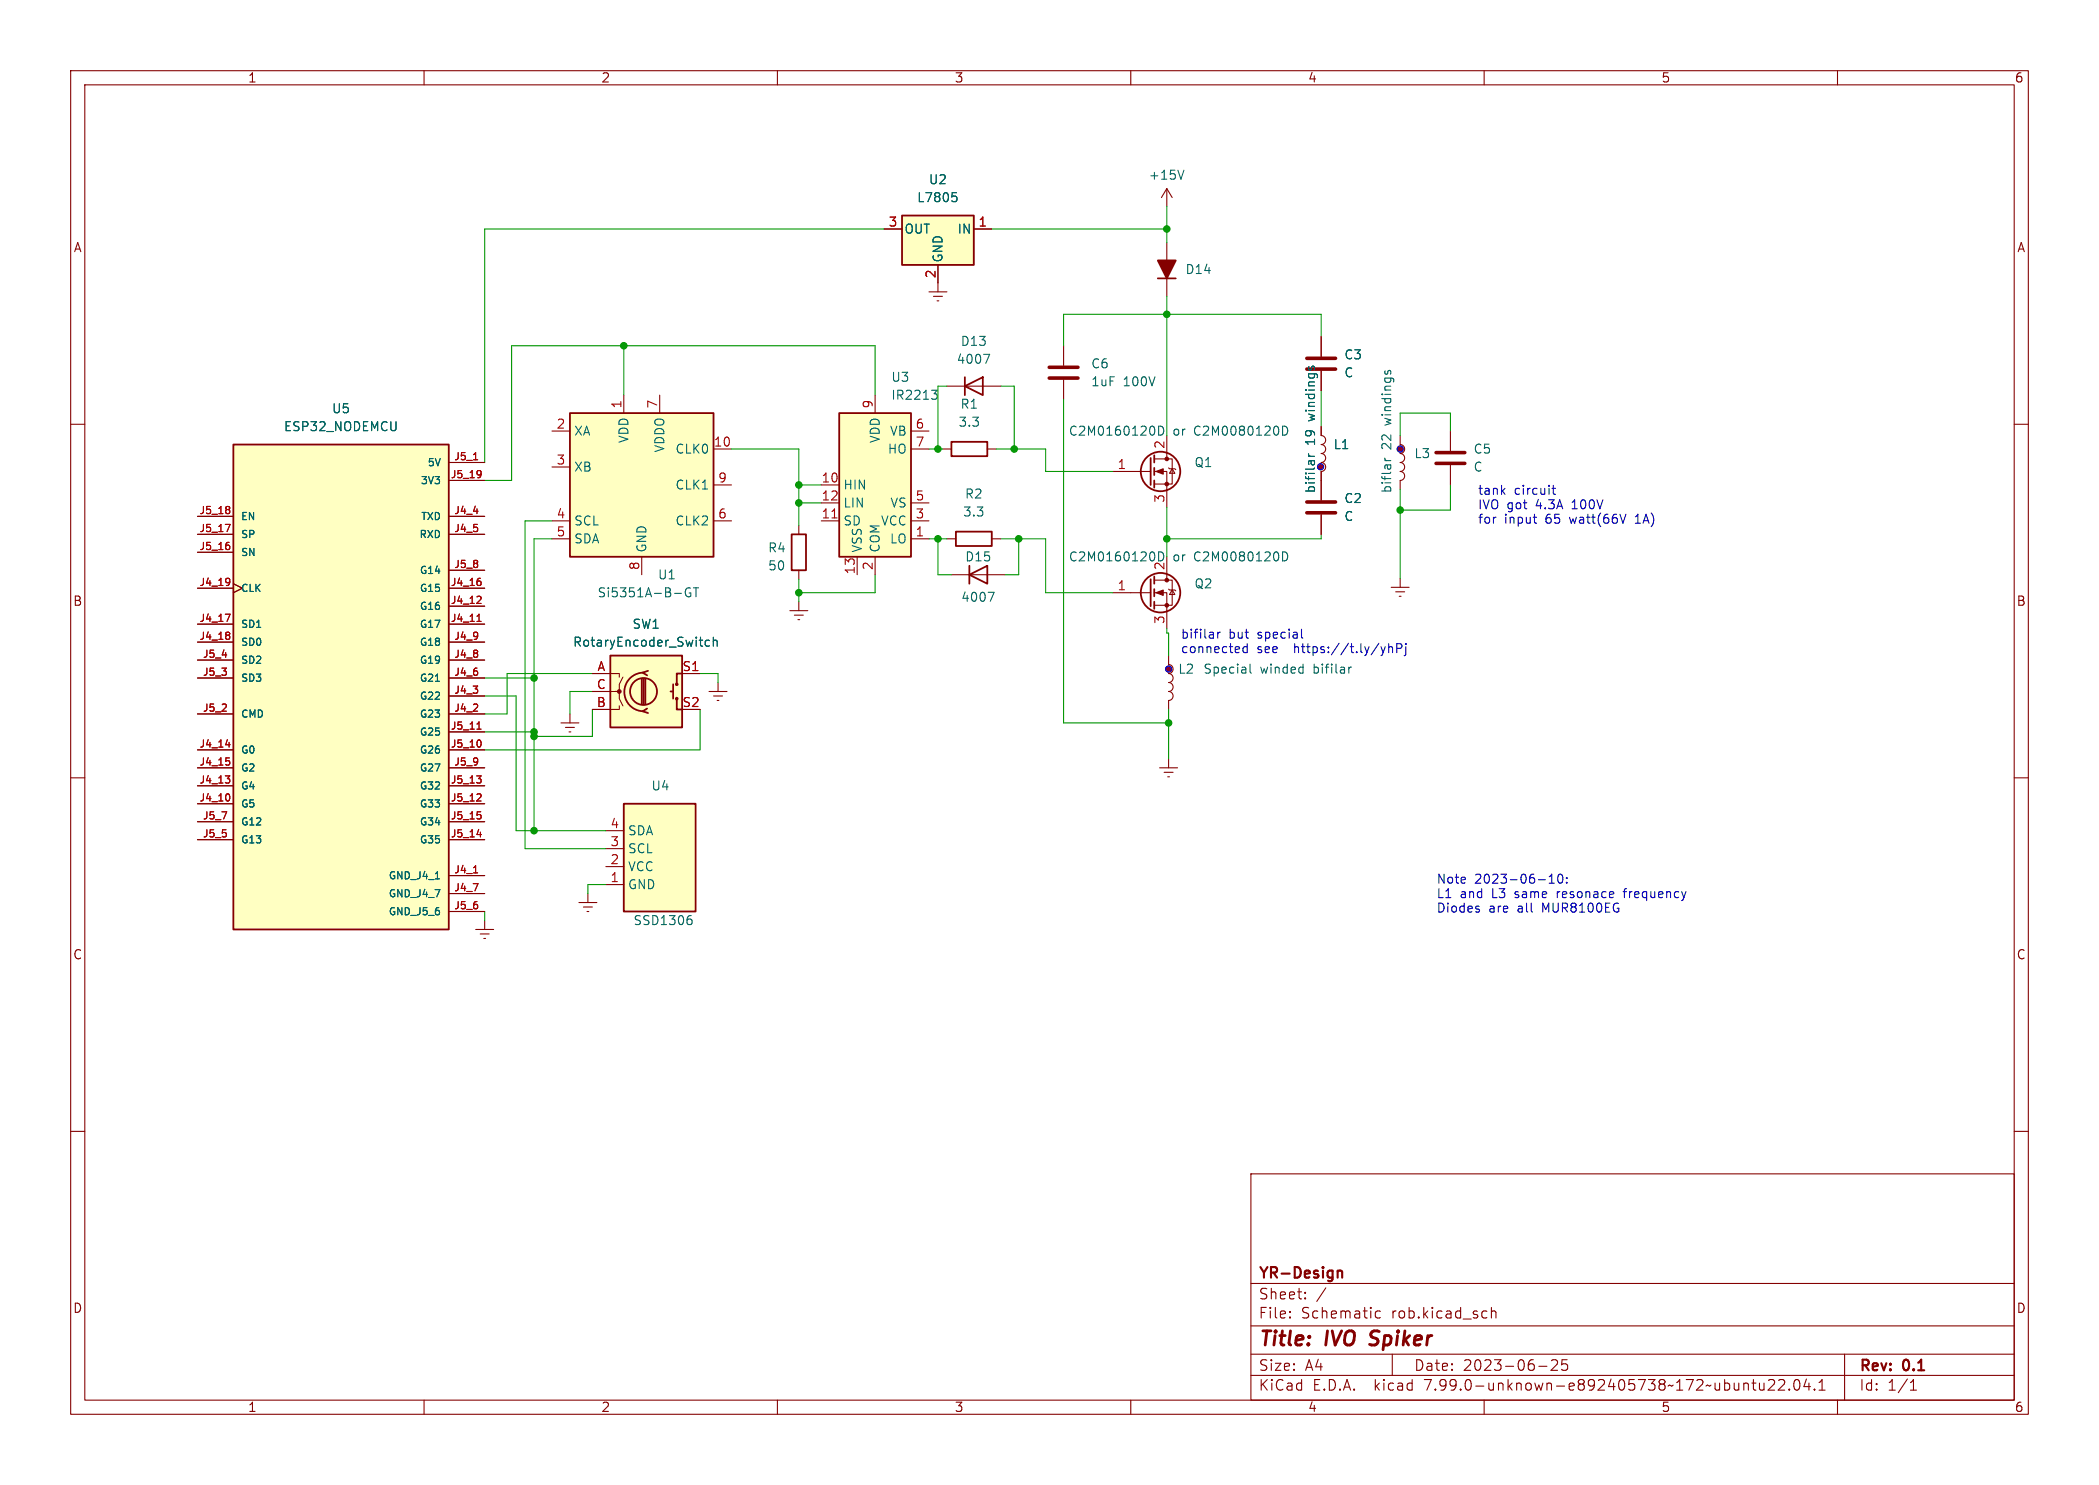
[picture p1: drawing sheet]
<svg xmlns="http://www.w3.org/2000/svg" width="297mm" height="210mm" viewBox="0 0 297 210" stroke-linecap="round" stroke-linejoin="round" font-family="sans-serif">
<g fill="none" stroke="#840000" stroke-width=".15">
<path d="M10 10h277v190h-277zM12 12h273v186h-273zM60 10v2M110 10v2M160 10v2M210 10v2M260 10v2M125.1 32.4h2.5M132.7 37.5v3.8M137.8 32.4h2.5M165.1 26.7v2.5M165.1 34.3v7.6"/>
<path d="M165.1 26.7l-.8 1.2M165.1 26.7l.8 1.2M10 60h2M88.3 55.9v2.5M93.3 55.9v2.5M123.8 55.9v2.5M131.4 41.3h2.6M132.1 41.9h1.2M132.6 42.5h.2M134 54.6h7.6M150.5 48.9v2.8M150.5 53.7v2.8"/>
<path d="M186.9 47.6v2.8M285 60h2M27.9 73h5.1M27.9 75.6h5.1M27.9 78.1h5.1M63.5 73h5.1M63.5 75.6h5.1M63.5 65.4h5.1M63.5 67.9h5.1M78.1 61h2.5M78.1 66h2.5M78.1 73.7h2.5"/>
<path d="M78.1 76.2h2.5M90.8 78.7v2.6M101 63.5h2.5M101 73.7h2.5M101 68.6h2.5M113 74.3v1.3M116.2 73.7h2.5M116.2 68.6h2.5M116.2 71.1h2.5M121.3 78.7v2.6M123.8 78.7v2.6M128.9 63.5h2.5"/>
<path d="M128.9 61h2.5M128.9 73.7h2.5M128.9 76.2h2.5M128.9 71.1h2.5M133.3 63.5h1.3M134 76.2h1.3M139.7 63.5h1.3M140.3 76.2h1.3M157.5 66.7h5.3M163.3 66.7h1.8v5.1M163.3 64.9h2.6v3.6h-2.6M165.1 61.6v3.3"/>
<path d="M165.1 78.7v3.3M165.4 66.2l.1 .1h.7l.2 .1M165.9 66.3l.3 .6h-.7zM186.9 60.3v1.3a.64 .64 0 0 1 .7 .6 .64 .64 0 0 1-.7 .7 .64 .64 0 0 1 .7 .6 .64 .64 0 0 1-.7 .6 .64 .64 0 0 1 .7 .7 .64 .64 0 0 1-.7 .6 .64 .64 0 0 1 .7 .6 .64 .64 0 0 1-.7 .7v4M186.9 72.8v2.8M198.1 61.6v1.3a.64 .64 0 0 1 .7 .6 .64 .64 0 0 1-.7 .6 .64 .64 0 0 1 .7 .7 .64 .64 0 0 1-.7 .6 .64 .64 0 0 1 .7 .6 .64 .64 0 0 1-.7 .7 .64 .64 0 0 1 .7 .6 .64 .64 0 0 1-.7 .6v1.3M205.2 61v2.8M205.2 65.8v2.8M27.9 88.3h5.1M27.9 83.2h5.1M27.9 90.8h5.1M27.9 95.9h5.1"/>
<path d="M27.9 93.3h5.1M33 82.6l1.3 .6-1.3 .6M63.5 98.4h5.1M63.5 88.3h5.1M63.5 85.7h5.1M63.5 83.2h5.1M63.5 90.8h5.1M63.5 95.9h5.1M63.5 93.3h5.1M63.5 80.6h5.1M83.8 95.3h3.8v.5M83.8 97.8h3.8v1l.5 1"/>
<path d="M87.6 99.8v.5h-3.8M88.1 95.8l-.5 1v1h-.5M96.5 95.3h2.6M100.3 97.8h2.6M101 98.4h1.2M101.5 99.1h.2M101.6 96.5v1.3M111.8 86.4h2.5M112.4 87h1.3M112.9 87.6h.3M113 80.6v1.3M113 85.1v1.3"/>
<path d="M134.6 81.3h7.6M157.5 83.8h5.3M163.3 83.8h1.8v5.1M163.3 82h2.6v3.6h-2.6M165.4 83.3l.1 .1h.7l.2 .2M165.4 92.7v1.3a.64 .64 0 0 1 .6 .6 .64 .64 0 0 1-.6 .7 .64 .64 0 0 1 .6 .6 .64 .64 0 0 1-.6 .6 .64 .64 0 0 1 .6 .7 .64 .64 0 0 1-.6 .6 .64 .64 0 0 1 .6 .6 .64 .64 0 0 1-.6 .7v1.2M165.9 83.4l.3 .7h-.7zM196.8 83.1h2.6M197.5 83.7h1.3M198 84.3h.2M198.1 81.8v1.3M10 110h2"/>
<path d="M27.9 113.7h5.1M27.9 111.1h5.1M27.9 106h5.1M27.9 108.6h5.1M27.9 101h5.1M27.9 118.7h5.1M27.9 116.2h5.1M63.5 103.5h5.1M63.5 113.7h5.1M63.5 111.1h5.1M63.5 106h5.1M63.5 108.6h5.1"/>
<path d="M63.5 101h5.1M63.5 118.7h5.1M63.5 116.2h5.1M79.4 102.2h2.5M80 102.9h1.3M80.5 103.5h.3M80.6 101v1.2M85.7 117.5h2.6M164.1 108.6h2.5M164.7 109.2h1.3M165.2 109.9h.3M165.4 107.3v1.3"/>
<path d="M285 110h2M63.5 123.8h5.1M63.5 126.4h5.1M63.5 128.9h5.1M67.3 131.4h2.5M67.9 132.1h1.3M68.5 132.7h.2M68.6 130.2v1.2M81.9 127.6h2.6M82.5 128.3h1.3M83.1 128.9h.2M83.2 126.4v1.2"/>
<path d="M85.7 125.1h2.6M85.7 122.6h2.6M85.7 120h2.6M10 160h2M285 160h2M177 166h108v32h-108zM60 198v2M110 198v2M160 198v2M177 194.5h108M177 191.5h108M177 187.5h108"/>
<path d="M177 181.5h108M182.5 186.3h.1l-.1 .1M182.5 186.3v.1M182.5 185.5v.1M182.5 185.5h.1l-.1 .1M184.7 183.6v.1M184.7 183.6h-.1l.1 .1M184.7 182.8v.1M184.7 182.8h-.1l.1 .1M187.6 182.1l-1.3 2M195.3 185.5l-.4-.1-.3 .3v.4l.1 .2 .2 .1 .4-.1M197 191.5v3"/>
<path d="M210 198v2M211 185.5a.37 .37 0 0 1 .7 .1v.8M211 184.9v1.5M217.7 193.2h1.2M219.5 192.4l.2-.1 .5 .1a.41 .41 0 0 1 .1 .5l-.8 .9h.9M221.7 192.3h-.7v.7l.2-.1h.5l.1 .3-.1 .5-.2 .1h-.3l-.2-.1M249 195.6v.9a.41 .41 0 0 0 .6 0M249.6 195.6v1M250.2 195.2l.3-.1 .5 .1a.41 .41 0 0 1 0 .5l-.8 .9h.9M251.7 195.2l.2-.1 .5 .1a.41 .41 0 0 1 .1 .5l-.9 .9h.9M253.2 196.5v.1M253.2 196.5h-.1l.1 .1"/>
<path d="M254 195.2a.36 .36 0 0 1 .6 .2 .77 .77 0 0 1-.4 1.2 1 1 0 0 1-.2-1.4zM255.6 195l-.4 1.1h1M256 195.6v1M256.7 196.5h.1l-.1 .1M256.7 196.5v.1M257.4 196.6h.8M257.4 195.5l.4-.4v1.5M260 198v2M261 191.5v6.5M270.3 196.6h.9M270.3 195.5l.4-.4v1.5"/>
</g>
<path d="M193.8 190.1l.3 .1M194.1 188.4l-.1 .2v.4" fill="none" stroke="#840000" stroke-width=".4"/>
<path d="M189.3 179.7v1M189.3 179.8a.37 .37 0 0 1 .6 .1v.8" fill="none" stroke="#840000" stroke-width=".3"/>
<g fill="#86002e" stroke="#86002e" stroke-width=".14">
<circle cx="198.1" cy="63.5" r=".43"/>
<circle cx="186.9" cy="66" r=".43"/>
<circle cx="165.4" cy="94.6" r=".43"/>
</g>
<path d="M148.5 53.5h4M148.5 51.9h4M184.9 52.2h4.1M184.9 50.7h4.1M184.9 72.5h4.1M184.9 71h4.1M203.2 65.5h4.1M203.2 64h4.1" fill="none" stroke="#840000" stroke-width=".51"/>
<g fill="none" stroke="#006464" stroke-width=".15">
<path d="M134.7 27.2h.6M134.9 27.7h.3l.2 .3v.3l-.1 .2h-.4M167.5 24.1l-.4 1.2M131.8 55.2h.8l-.4 .5 .3 .1 .1 .4-.2 .3h-.4M139.2 50.1h.8l-.5 1.3M185.2 51.8v.3M185.6 52.1v-.3h.2l.2 .2v.2M196 52.4l-.1 .3M196.4 52.7v-.3h.2l.2 .2v.2M163.9 60.3a.64 .64 0 0 1 .8 .6 .64 .64 0 0 1-.8 .6zM164.4 79.3a.68 .68 0 0 0 .2-.8 .68 .68 0 0 0-.7-.5v1.3M181.5 60.3a.64 .64 0 0 1 .7 .6 .64 .64 0 0 1-.7 .6"/>
<path d="M181.5 78a.64 .64 0 0 1 .7 .7 .64 .64 0 0 1-.7 .6M185.2 64.5h.8M185.2 64.2v.2l.2 .1M195.9 65.1h.9M195.9 64.8l.1 .2 .2 .1M61.6 96.3h.6M97.7 83.2a.62 .62 0 0 0-.8 .4 .62 .62 0 0 0 .5 .8l.3-.1v-.4h-.2M98.1 83.1h.7M98.5 83.1v1.3M100.4 90.6l-.4-.1-.2 .3v.3l.1 .2h.5M100.9 90.7l.2-.2 .3 .1 .1 .8M100.9 90.1v1.3"/>
<path d="M139.8 83.8h.9l-.6 1.2M176.9 93.9v1.1l.2 .2M190.9 94.3v.9M191.2 94.3l-.2 .1-.1 .2M61.6 124.3h.6M97.4 130h.4l.1 .2v.4l-.5 .2M97.6 129.5h.2"/>
</g>
<g fill="#ffffc2" stroke="#ffffc2" stroke-width=".14">
<path d="M86.4 92.7h10.1v10.2h-10.1z"/>
<path d="M33 62.9h30.5v68.5h-30.5z"/>
<path d="M80.6 58.4h20.4v20.3h-20.4z"/>
<path d="M118.7 58.4h10.2v20.3h-10.2z"/>
<path d="M88.3 113.7h10.1v15.2h-10.1z"/>
<path d="M127.6 30.5h10.2v7h-10.2z"/>
</g>
<g fill="none" stroke="#840000" stroke-width=".25">
<path d="M127.6 30.5h10.2v7h-10.2zM163.8 39.4h2.6M80.6 58.4h20.4v20.3h-20.4zM118.7 58.4h10.2v20.3h-10.2zM136.5 54.6l2.6-1.3v2.6zM136.5 53.3v2.6M33 62.9h30.5v68.5h-30.5zM112 75.6h2v5h-2zM134.6 62.5h5.1v2h-5.1zM135.3 75.2h5v2h-5zM162.8 64.8v3.8M163.3 64.4v1"/>
<path d="M163.3 66.2v1M163.3 67.9v1.1M86.4 92.7h10.1v10.2h-10.1zM90.8 96v3.6M91.1 95.1a2.73 2.73 0 0 0-2.8 2.8 2.73 2.73 0 0 0 2.8 2.7M91.1 96v3.6M91.3 96v3.6M91.7 94.9l-.8 .2 .7 .4M94.9 97.8h.3M95.2 96.8v2M95.8 98.8v1.5h.7M96.5 95.3h-.7v1.5"/>
<path d="M137.2 81.3l2.5-1.3v2.6zM137.2 80v2.6M162.8 81.9v3.8M163.3 81.5v1.1M163.3 83.3v1M163.3 85.1v1M88.3 113.7h10.1v15.2h-10.1zM91.6 100.2l-.7 .4 .8 .2"/>
<circle cx="164.2" cy="66.7" r="2.79"/>
<circle cx="91.1" cy="97.8" r="1.9"/>
<circle cx="95.8" cy="96.8" r=".13"/>
<circle cx="95.8" cy="98.8" r=".13"/>
<circle cx="164.2" cy="83.8" r="2.79"/>
</g>
<g fill="#840000" stroke="#840000" stroke-width=".15">
<path d="M163.6 66.7l1-.4v.8z"/>
<path d="M163.6 83.8l1-.4v.8z"/>
<circle cx="87.6" cy="97.8" r=".25"/>
<circle cx="165.1" cy="68.5" r=".25"/>
<circle cx="165.1" cy="64.9" r=".25"/>
<circle cx="165.1" cy="85.6" r=".25"/>
<circle cx="165.1" cy="82" r=".25"/>
</g>
<g fill="none" stroke="#a90000" stroke-width=".15">
<path d="M31.9 74.2h.7l-.5 1M32.4 71.7l.1 .1-.1 .2M32.4 72.1l.1 .2-.1 .3M32.4 77.1l.1 .2-.1 .4M67 65h.6M68 66.6a.86 .86 0 0 1-.1 .9M68.1 67l-.1 .1M117.7 73.2h.7M31.9 86.9h.7l-.5 1M32.4 81.8l.1 .1a.86 .86 0 0 1-.1 .8M32.4 89.5l.1 .1-.1 .2M32.4 89.9l.1 .1-.1 .4"/>
<path d="M32.5 82.2l-.1 .2M67.5 87.9h.6M67.7 87l.1-.1v1M67.9 84.3l.2 .2-.1 .3-.6 .5h.7M68 82.2l.1 .2-.1 .4M31.9 109.7h.6l-.3 .4M31.9 105.3h.7M32 107.2h.5M32.4 112.4l.1 .2-.1 .6M32.4 107.6l.1 .2-.1 .4M32.4 110.2l.1 .1-.1 .4M67.4 109.7h.7l-.4 .4"/>
<path d="M67.5 103.1h.6M67.5 118h.6M67.5 114.8h.5M67.7 102.2l.1-.1v1M67.9 112.3l.2 .2-.1 .2-.6 .6h.7M68 104.7l.1 .3-.1 .6M68 110.2l.1 .1-.1 .4M68 115.2l.1 .2-.1 .4M67 123.4h.6"/>
</g>
<path d="M163.8 36.8h2.6l-1.3 2.6z" fill="#840000" stroke="#840000" stroke-width=".25"/>
<g fill="none" stroke="#0000c2" stroke-width=".15">
<path d="M216.9 73.1h.5M217.2 73.9l.2 .1M219.6 69.1h.5M219.8 68.6v1.1v.1l.3 .1M230.1 72.7l-.5 1.3M231.4 74h.7M231.5 73l-.1 .1M172.3 89.4v.9M172.7 89.4l-.3 .1-.1 .1M176.5 91v1.3M176.5 91.5l-.4-.1-.2 .3v.4l.1 .1h.5M184.2 89v1.1l.1 .2"/>
<path d="M195.4 91.4l.3 .9M195.7 92.3l-.1 .3-.2 .1M196 91.4l-.3 .9M196.5 91.6l.2-.2 .3 .1v.8M196.5 91v1.3M197.6 91.7l.7-.1 .1-.2-.1-.3-.2-.1h-.5v1.3M198.9 91v.1M198.9 91.4v1.1l-.2 .2M209.2 128.6l.1 .1-.1 .3M209.2 128.1l.1 .1M219.2 124.9h.7M219.2 124l.4-.4v1.3"/>
<path d="M220.6 123.7l.1-.1a.69 .69 0 0 1 .3 1.2l-.2 .1a.69 .69 0 0 1-.3-1.2zM221.7 124.8v.1M221.7 124.1v.1M229.7 126.1h.5M229.9 125.7l-.1 1.2"/>
<circle cx="186.9" cy="66" r=".43"/>
<circle cx="198.1" cy="63.5" r=".43"/>
<circle cx="165.4" cy="94.6" r=".43"/>
</g>
<g fill="none" stroke="#009600" stroke-width=".15">
<path d="M125.1 32.4h-56.5v33M140.3 32.4h24.8M165.1 29.2v5.1M88.3 48.9v7M123.8 55.9v-7h-51.4v19h-3.8M134 54.6h-1.3v8.9M141.6 54.6h1.9v8.9M150.5 56.5v45.7h14.9M165.1 41.9v19.7M186.9 47.6v-3.1h-36.4v4.4M186.9 55.2v5.1M78.1 76.2h-2.5v41.3"/>
<path d="M78.1 73.7h-3.8v46.3h11.4M103.5 63.5h9.5v10.8M113 71.1h3.2M113 68.6h3.2M131.4 76.2h2.6M131.4 63.5h1.9M132.7 76.2v5.1h1.9M141 63.5h7v3.2h9.5M141.6 76.2h6.4v7.6h9.5M144.1 76.2v5.1h-1.9M165.1 71.8v6.9M186.9 75.6v.6h-21.8"/>
<path d="M198.1 69.2v12.6M205.2 61v-2.6h-7.1v3.2M205.2 68.6v3.5h-7.1M68.6 98.4h4.4v19.1h12.7M68.6 95.9h7M83.8 95.3h-12v5.7h-3.2M83.8 97.8h-3.2v3.2M99.1 95.3h2.5v1.2M113 81.9v3.2M123.8 81.3v2.5h-10.8M165.1 88.9v.6h.3v3.2M68.6 103.5h7"/>
<path d="M83.8 100.3v3.8h-8.2M99.1 100.3v5.7h-30.5M165.4 100.3v7M68.6 128.9v1.3M85.7 125.1h-2.5v1.3"/>
</g>
<g fill="#009600" stroke="#009600" stroke-width=".15">
<circle cx="198.1" cy="72.1" r=".46"/>
<circle cx="165.4" cy="102.2" r=".46"/>
<circle cx="75.6" cy="103.5" r=".46"/>
<circle cx="75.6" cy="95.9" r=".46"/>
<circle cx="75.6" cy="104.1" r=".46"/>
<circle cx="75.6" cy="117.5" r=".46"/>
<circle cx="113" cy="71.1" r=".46"/>
<circle cx="113" cy="83.8" r=".46"/>
<circle cx="113" cy="68.6" r=".46"/>
<circle cx="88.3" cy="48.9" r=".46"/>
<circle cx="132.7" cy="76.2" r=".46"/>
<circle cx="143.5" cy="63.5" r=".46"/>
<circle cx="132.7" cy="63.5" r=".46"/>
<circle cx="165.1" cy="76.2" r=".46"/>
<circle cx="144.1" cy="76.2" r=".46"/>
<circle cx="165.1" cy="32.4" r=".46"/>
<circle cx="165.1" cy="44.5" r=".46"/>
</g>
<g font-size="2.8" fill="#840000">
<text x="178" y="190.9">Title:</text>
<text x="187.7" y="190.9">IVO</text>
<text x="194.7" y="190.9">Spiker</text>
</g>
<g font-size="2.1" fill="#840000">
<text x="178" y="184">Sheet:</text>
<text x="178" y="181.2">YR-Design</text>
<text x="178" y="186.7">File:</text>
<text x="184.1" y="186.7">Schematic</text>
<text x="197" y="186.7">rob.kicad_sch</text>
<text x="178" y="196.9">KiCad</text>
<text x="178" y="194.1">Size:</text>
<text x="184.7" y="194.1">A4</text>
<text x="185.7" y="196.9">E.D.A.</text>
<text x="194.6" y="196.9">kicad</text>
<text x="200" y="194.1">Date:</text>
<text x="201.8" y="196.9">7.99.0-unknown-e892405738~172~ubuntu22.04.1</text>
<text x="207" y="194.1">2023-06-25</text>
<text x="263" y="194.3">Rev:</text>
<text x="263" y="196.9">Id:</text>
<text x="267.1" y="196.9">1/1</text>
<text x="269.4" y="194.3">0.1</text>
</g>
<g font-size="1.8" fill="#840000">
<text x="35" y="11.9">1</text>
<text x="85" y="11.9">2</text>
<text x="135" y="11.9">3</text>
<text x="185" y="11.9">4</text>
<text x="235" y="11.9">5</text>
<text x="285" y="11.9">6</text>
<text x="10.3" y="35.9">A</text>
<text x="285.3" y="35.9">A</text>
<text x="10.3" y="85.9">B</text>
<text x="285.3" y="85.9">B</text>
<text x="10.3" y="135.9">C</text>
<text x="285.3" y="135.9">C</text>
<text x="10.3" y="185.9">D</text>
<text x="285.3" y="185.9">D</text>
<text x="35" y="199.9">1</text>
<text x="85" y="199.9">2</text>
<text x="135" y="199.9">3</text>
<text x="185" y="199.9">4</text>
<text x="235" y="199.9">5</text>
<text x="285" y="199.9">6</text>
</g>
<g font-size="1.8" fill="#006464">
<text x="129.7" y="28.8">L7805</text>
<text x="131.3" y="26.3">U2</text>
<text x="162.5" y="25.6">+15V</text>
<text x="127.9" y="33.2">OUT</text>
<text x="135.4" y="33.2">IN</text>
<text x="133.6" y="37.2" transform="rotate(-90 133.6 37.2)">GND</text>
<text x="167.6" y="39">D14</text>
<text x="135.3" y="51.7">4007</text>
<text x="135.8" y="49.1">D13</text>
<text x="154.3" y="52.3">C6</text>
<text x="190.1" y="51">C3</text>
<text x="190.1" y="53.6">C</text>
<text x="46.9" y="58.6">U5</text>
<text x="126" y="54.2">U3</text>
<text x="126" y="56.7">IR2213</text>
<text x="135.8" y="58">R1</text>
<text x="154.3" y="54.8">1uF</text>
<text x="158.9" y="54.8">100V</text>
<text x="186.3" y="59.4" transform="rotate(-90 186.3 59.4)">windings</text>
<text x="197.1" y="60" transform="rotate(-90 197.1 60)">windings</text>
<text x="40.1" y="61.2">ESP32_NODEMCU</text>
<text x="81.2" y="61.8">XA</text>
<text x="89.1" y="62.8" transform="rotate(-90 89.1 62.8)">VDD</text>
<text x="94.2" y="64.1" transform="rotate(-90 94.2 64.1)">VDDO</text>
<text x="95.5" y="64.4">CLK0</text>
<text x="124.7" y="62.8" transform="rotate(-90 124.7 62.8)">VDD</text>
<text x="125.5" y="64.4">HO</text>
<text x="125.8" y="61.8">VB</text>
<text x="135.5" y="60.6">3.3</text>
<text x="151.1" y="61.8">C2M0160120D</text>
<text x="166" y="61.8">or</text>
<text x="169.1" y="61.8">C2M0080120D</text>
<text x="186.3" y="63" transform="rotate(-90 186.3 63)">19</text>
<text x="188.6" y="63.7">L1</text>
<text x="197.1" y="63.6" transform="rotate(-90 197.1 63.6)">22</text>
<text x="200" y="65">L3</text>
<text x="208.4" y="64.4">C5</text>
<text x="81.2" y="66.9">XB</text>
<text x="95.5" y="69.4">CLK1</text>
<text x="119.3" y="69.4">HIN</text>
<text x="119.3" y="72">LIN</text>
<text x="125.9" y="72">VS</text>
<text x="136.5" y="70.7">R2</text>
<text x="168.9" y="66.3">Q1</text>
<text x="186.3" y="69.8" transform="rotate(-90 186.3 69.8)">bifilar</text>
<text x="190.1" y="71.3">C2</text>
<text x="197.1" y="69.8" transform="rotate(-90 197.1 69.8)">biflar</text>
<text x="208.4" y="66.9">C</text>
<text x="81.2" y="74.5">SCL</text>
<text x="81.2" y="77.1">SDA</text>
<text x="95.5" y="74.5">CLK2</text>
<text x="119.3" y="74.5">SD</text>
<text x="124.6" y="74.5">VCC</text>
<text x="125.8" y="77.1">LO</text>
<text x="136.2" y="73.3">3.3</text>
<text x="190.1" y="73.9">C</text>
<text x="91.7" y="78.2" transform="rotate(-90 91.7 78.2)">GND</text>
<text x="93" y="82.1">U1</text>
<text x="108.6" y="78.3">R4</text>
<text x="108.6" y="80.9">50</text>
<text x="122.1" y="78.2" transform="rotate(-90 122.1 78.2)">VSS</text>
<text x="124.7" y="78.2" transform="rotate(-90 124.7 78.2)">COM</text>
<text x="136.5" y="79.6">D15</text>
<text x="151.1" y="79.6">C2M0160120D</text>
<text x="164.8" y="80.7" transform="rotate(-90 164.8 80.7)">2</text>
<text x="166" y="79.6">or</text>
<text x="168.9" y="83.4">Q2</text>
<text x="169.1" y="79.6">C2M0080120D</text>
<text x="84.5" y="84.7">Si5351A-B-GT</text>
<text x="89.4" y="89.1">SW1</text>
<text x="135.9" y="85.3">4007</text>
<text x="81" y="91.7">RotaryEncoder_Switch</text>
<text x="166.6" y="95.5">L2</text>
<text x="170.2" y="95.5">Special</text>
<text x="178.3" y="95.5">winded</text>
<text x="186" y="95.5">bifilar</text>
<text x="92.1" y="112">U4</text>
<text x="88.8" y="118.3">SDA</text>
<text x="88.8" y="126">GND</text>
<text x="88.8" y="123.4">VCC</text>
<text x="88.8" y="120.9">SCL</text>
<text x="89.5" y="131">SSD1306</text>
</g>
<g font-size="1.8" fill="#a90000">
<text x="125.7" y="32.1">3</text>
<text x="138.4" y="32.1">1</text>
<text x="132.5" y="39.4" transform="rotate(-90 132.5 39.4)">2</text>
<text x="88" y="57.9" transform="rotate(-90 88 57.9)">1</text>
<text x="93.1" y="57.9" transform="rotate(-90 93.1 57.9)">7</text>
<text x="123.6" y="57.9" transform="rotate(-90 123.6 57.9)">9</text>
<text x="78.7" y="60.7">2</text>
<text x="78.7" y="65.8">3</text>
<text x="100.9" y="63.2">10</text>
<text x="129.5" y="60.7">6</text>
<text x="129.5" y="63.2">7</text>
<text x="164.8" y="63.6" transform="rotate(-90 164.8 63.6)">2</text>
<text x="101.5" y="68.3">9</text>
<text x="116.2" y="68.3">10</text>
<text x="116.2" y="70.9">12</text>
<text x="129.5" y="70.9">5</text>
<text x="158" y="66.4">1</text>
<text x="164.8" y="71.2" transform="rotate(-90 164.8 71.2)">3</text>
<text x="78.7" y="73.4">4</text>
<text x="78.7" y="75.9">5</text>
<text x="101.5" y="73.4">6</text>
<text x="116.2" y="73.4">11</text>
<text x="129.5" y="75.9">1</text>
<text x="129.5" y="73.4">3</text>
<text x="90.6" y="80.7" transform="rotate(-90 90.6 80.7)">8</text>
<text x="121" y="81.3" transform="rotate(-90 121 81.3)">13</text>
<text x="123.6" y="80.7" transform="rotate(-90 123.6 80.7)">2</text>
<text x="158" y="83.6">1</text>
<text x="164.8" y="88.3" transform="rotate(-90 164.8 88.3)">3</text>
<text x="84.4" y="95">A</text>
<text x="96.5" y="95">S1</text>
<text x="84.4" y="100.1">B</text>
<text x="84.4" y="97.5">C</text>
<text x="96.5" y="100.1">S2</text>
<text x="86.3" y="119.8">3</text>
<text x="86.3" y="117.2">4</text>
<text x="86.3" y="124.8">1</text>
<text x="86.3" y="122.3">2</text>
</g>
<g font-size="1.8" fill="#0000c2">
<text x="209" y="70.1">tank</text>
<text x="214.3" y="70.1">circuit</text>
<text x="209" y="72.1">IVO got</text>
<text x="209" y="74.2">for</text>
<text x="212.9" y="74.2">input</text>
<text x="217.4" y="72.1">4.3A</text>
<text x="218.8" y="74.2">65</text>
<text x="222.4" y="74.2">watt(66V</text>
<text x="222.7" y="72.1">100V</text>
<text x="231.9" y="74.2">1A)</text>
<text x="167" y="90.4">bifilar</text>
<text x="167" y="92.5">connected</text>
<text x="173.9" y="90.4">but</text>
<text x="177.9" y="92.5">see</text>
<text x="178.1" y="90.4">special</text>
<text x="183.4" y="92.5">https://t.ly/yhPj</text>
<text x="203.2" y="125.1">Note</text>
<text x="208.7" y="125.1">2023-06-10:</text>
<text x="203.2" y="127.1">L1</text>
<text x="203.2" y="129.2">Diodes</text>
<text x="206.6" y="127.1">and</text>
<text x="210.7" y="129.2">are</text>
<text x="211.2" y="127.1">L3</text>
<text x="214.6" y="127.1">same</text>
<text x="214.9" y="129.2">all</text>
<text x="218.5" y="129.2">MUR8100EG</text>
<text x="220.8" y="127.1">resonace</text>
<text x="230.5" y="127.1">frequency</text>
</g>
<g font-size="1.4" fill="#a90000">
<text x="64.2" y="65.2">J5_1</text>
<text x="63.7" y="67.7">J5_19</text>
<text x="28.1" y="77.9">J5_16</text>
<text x="28.1" y="75.3">J5_17</text>
<text x="28.1" y="72.8">J5_18</text>
<text x="64.2" y="72.8">J4_4</text>
<text x="64.2" y="75.3">J4_5</text>
<text x="28.1" y="82.9">J4_19</text>
<text x="63.7" y="82.9">J4_16</text>
<text x="64.2" y="80.4">J5_8</text>
<text x="28.1" y="88">J4_17</text>
<text x="63.7" y="88">J4_11</text>
<text x="63.7" y="85.5">J4_12</text>
<text x="28.1" y="90.6">J4_18</text>
<text x="28.6" y="95.6">J5_3</text>
<text x="28.6" y="93.1">J5_4</text>
<text x="64.2" y="95.6">J4_6</text>
<text x="64.2" y="93.1">J4_8</text>
<text x="64.2" y="90.6">J4_9</text>
<text x="28.6" y="100.7">J5_2</text>
<text x="64.2" y="100.7">J4_2</text>
<text x="64.2" y="98.2">J4_3</text>
<text x="28.1" y="105.8">J4_14</text>
<text x="63.7" y="105.8">J5_10</text>
<text x="63.7" y="103.3">J5_11</text>
<text x="28.1" y="113.4">J4_10</text>
<text x="28.1" y="110.9">J4_13</text>
<text x="28.1" y="108.3">J4_15</text>
<text x="63.7" y="113.4">J5_12</text>
<text x="63.7" y="110.9">J5_13</text>
<text x="64.2" y="108.3">J5_9</text>
<text x="28.6" y="118.5">J5_5</text>
<text x="28.6" y="116">J5_7</text>
<text x="63.7" y="118.5">J5_14</text>
<text x="63.7" y="116">J5_15</text>
<text x="64.2" y="123.6">J4_1</text>
<text x="64.2" y="126.1">J4_7</text>
<text x="64.2" y="128.7">J5_6</text>
</g>
<g font-size="1.4" fill="#006464">
<text x="59.4" y="68.7">3V3</text>
<text x="60.4" y="66.1">5V</text>
<text x="34" y="76.3">SP</text>
<text x="34" y="73.8">EN</text>
<text x="59.2" y="76.3">RXD</text>
<text x="59.5" y="73.8">TXD</text>
<text x="34" y="83.9">CLK</text>
<text x="34" y="78.8">SN</text>
<text x="59.3" y="83.9">G15</text>
<text x="59.3" y="81.4">G14</text>
<text x="34" y="89">SD1</text>
<text x="59.3" y="89">G17</text>
<text x="59.3" y="86.5">G16</text>
<text x="34" y="91.5">SD0</text>
<text x="34" y="94.1">SD2</text>
<text x="59.3" y="94.1">G19</text>
<text x="59.3" y="91.5">G18</text>
<text x="34" y="101.7">CMD</text>
<text x="34" y="96.6">SD3</text>
<text x="59.3" y="101.7">G23</text>
<text x="59.3" y="99.2">G22</text>
<text x="59.3" y="96.6">G21</text>
<text x="34" y="106.8">G0</text>
<text x="59.3" y="106.8">G26</text>
<text x="59.3" y="104.2">G25</text>
<text x="34" y="111.9">G4</text>
<text x="34" y="109.3">G2</text>
<text x="59.3" y="111.9">G32</text>
<text x="59.3" y="109.3">G27</text>
<text x="34" y="114.4">G5</text>
<text x="34" y="119.5">G13</text>
<text x="34" y="116.9">G12</text>
<text x="59.3" y="114.4">G33</text>
<text x="59.3" y="119.5">G35</text>
<text x="59.3" y="116.9">G34</text>
<text x="54.9" y="124.6">GND_J4_1</text>
<text x="54.9" y="127.1">GND_J4_7</text>
<text x="54.9" y="129.6">GND_J5_6</text>
</g>
</svg>
